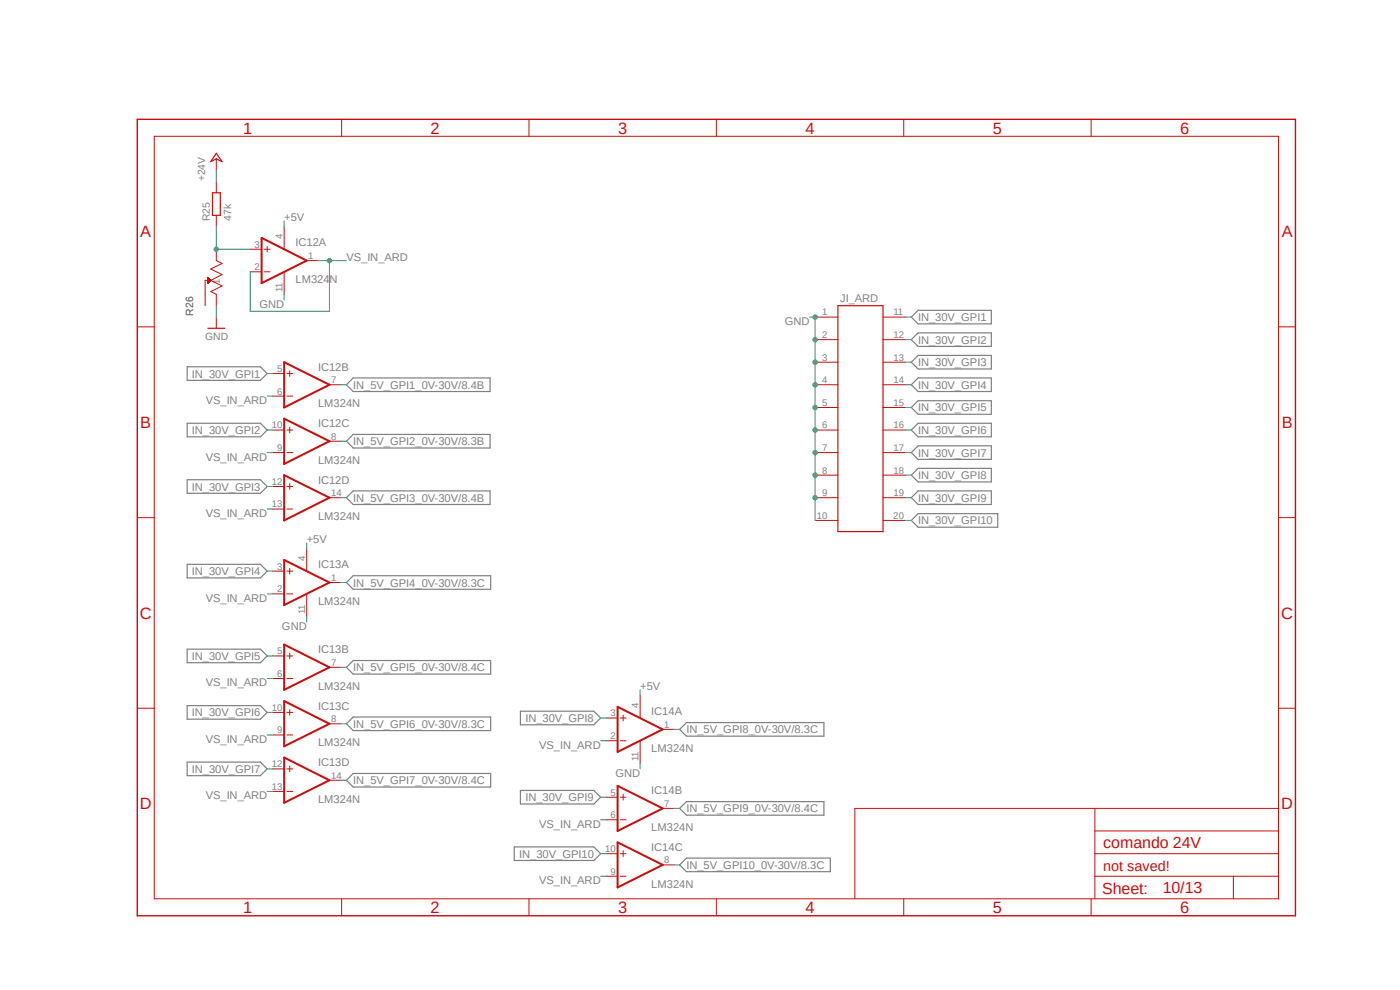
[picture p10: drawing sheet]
<svg xmlns="http://www.w3.org/2000/svg" width="297mm" height="210mm" viewBox="0 0 297 210" stroke-linecap="round" stroke-linejoin="round" font-family="sans-serif">
<path d="M28.6 25l246.6 169.8M275.2 25l-246.6 169.8" fill="none" stroke="#fff" stroke-width=".21"/>
<g fill="none" stroke="#808080" stroke-width=".25">
<path d="M39.7 77.8h15.5l1.5 1.4-1.5 1.5h-15.5zM193.3 67.3l1.5-1.5h15.5v2.9h-15.5zM193.3 72.1l1.5-1.5h15.5v2.9h-15.5zM193.3 76.8l1.5-1.4h15.5v2.9h-15.5zM39.7 89.8h15.5l1.5 1.4-1.5 1.5h-15.5zM73.5 93.6l1.4-1.4h29.1v2.8h-29.1zM74.9 80.2h29.1v2.9h-29.1l-1.4-1.5zM193.3 81.6l1.5-1.4h15.5v2.9h-15.5zM193.3 86.4l1.5-1.4h15.5v2.9h-15.5zM193.3 91.2l1.5-1.4h15.5v2.9h-15.5zM193.3 96l1.5-1.4h15.5v2.9h-15.5zM39.7 119.7h15.5l1.5 1.5-1.5 1.4h-15.5z"/>
<path d="M39.7 101.8h15.5l1.5 1.4-1.5 1.4h-15.5zM73.5 105.6l1.4-1.5h29.1v2.9h-29.1zM193.3 105.6l1.5-1.5h15.5v2.9h-15.5zM193.3 100.8l1.5-1.4h15.5v2.8h-15.5zM193.3 110.4l1.5-1.4h16.9v2.8h-16.9zM39.7 137.7h15.5l1.5 1.4-1.5 1.5h-15.5zM73.5 123.6l1.4-1.5h29.2v2.9h-29.2zM39.7 149.7h15.5l1.5 1.4-1.5 1.5h-15.5zM73.5 141.6l1.4-1.5h29.2v2.9h-29.2zM73.5 153.5l1.4-1.4h29.2v2.9h-29.2zM110.4 150.9h15.6l1.4 1.4-1.4 1.5h-15.6zM144.2 154.7l1.4-1.4h29.2v2.9h-29.2z"/>
<path d="M39.7 161.7h15.5l1.5 1.4-1.5 1.4h-15.5zM73.5 165.5l1.4-1.4h29.2v2.9h-29.2zM109.1 179.7h16.9l1.4 1.4-1.4 1.4h-16.9zM110.4 167.7h15.6l1.4 1.4-1.4 1.5h-15.6zM144.2 171.5l1.4-1.4h29.2v2.8h-29.2zM144.2 183.5l1.4-1.5h30.5v2.9h-30.5z"/>
</g>
<g fill="none" stroke="#c90d0c" stroke-width=".21">
<path d="M32.7 28.9h238.5v161.8h-238.5zM45.9 33.7v2.4M45.9 38.5v2.4M72.5 25.3v3.6M112.2 25.3v3.6M152 25.3v3.6M191.7 25.3v3.6M231.5 25.3v3.6M44.1 58.9l.6 .6M44.1 58.9v1.2M44.1 60h.1M44.1 59.9h.1"/>
<path d="M44.1 59.9h.2M44.1 59.8h.3M44.1 59.7h.3M44.1 59.6h.5M44.1 59.5h.6M44.1 59.4h.6M44.1 59.4h.5M44.1 59.3h.5M44.1 59.2l.4 .1M44.1 59.2h.3M44.1 59.1h.3M44.1 59l.2 .1"/>
<path d="M44.1 59h.1M44.1 58.9h.1M44.5 59.6l-.4 .1M44.7 59.5l2.4 1.2-2.4 1.1 1.2 .6v2.5M44.7 59.5h-1.2v5.4M44.7 59.5l-.6 .6M45.9 45.7v2.4M45.9 52.9v2.4l1.2 .6-2.4 1.2 2.4 1.2-2.4 1.2M53.1 52.9h2.4M53.1 57.7h2.4M56.1 52.9h1.2M56.1 57.7h1.2"/>
<path d="M56.7 52.3v1.2M60.3 48.1v4.8M60.3 57.7v4.7M65.1 55.3h2.4M29.1 69.3h3.6M44.1 60.1h.1M44.1 60l.1 .1M45.9 67.3v2.3M57.9 79.2h2.4M60.9 79.2h1.2M61.5 78.7v1.1M172.9 67.3h4.9"/>
<path d="M172.9 72.1h4.9M172.9 76.8h4.9M187.3 67.3h4.8M187.3 72.1h4.8M187.3 76.8h4.8M271.2 69.3h3.6M57.9 84h2.4M57.9 91.2h2.4M57.9 96h2.4M60.9 84h1.2M60.9 91.2h1.2M60.9 96h1.2"/>
<path d="M61.5 90.6v1.2M69.9 81.6h2.4M69.9 93.6h2.4M172.9 81.6h4.9M172.9 91.2h4.9M172.9 96h4.9M172.9 86.4h4.9M187.3 81.6h4.8M187.3 91.2h4.8M187.3 96h4.8M187.3 86.4h4.8M29.1 109.8h3.6"/>
<path d="M57.9 103.2h2.4M57.9 108h2.4M60.9 103.2h1.2M60.9 108h1.2M61.5 102.6v1.2M65.1 116.4v4.8M69.9 105.6h2.4M172.9 105.6h4.9M172.9 100.8h4.9M172.9 110.4h4.9M187.3 105.6h4.8M187.3 100.8h4.8"/>
<path d="M187.3 110.4h4.8M271.2 109.8h3.6M57.9 121.2h2.4M57.9 126h2.4M57.9 139.1h2.4M60.9 121.2h1.2M60.9 126h1.2M60.9 139.1h1.2M61.5 120.6v1.2M61.5 138.6v1.1M65.1 126v4.8M69.9 123.6h2.4"/>
<path d="M29.1 150.2h3.6M57.9 143.9h2.4M57.9 151.1h2.4M57.9 155.9h2.4M60.9 143.9h1.2M60.9 151.1h1.2M60.9 155.9h1.2M61.5 150.5v1.2M69.9 141.6h2.4M69.9 153.5h2.4M128.6 152.3h2.4M128.6 157.1h2.4"/>
<path d="M131.6 152.3h1.2M131.6 157.1h1.2M132.2 151.7v1.2M135.8 147.5v4.8M135.8 157.1v4.8M140.6 154.7h2.4M271.2 150.2h3.6M57.9 163.1h2.4M57.9 167.9h2.4M60.9 163.1h1.2M60.9 167.9h1.2M61.5 162.5v1.2"/>
<path d="M69.9 165.5h2.4M128.6 169.1h2.4M128.6 173.9h2.4M131.6 169.1h1.2M131.6 173.9h1.2M132.2 168.5v1.2M140.6 171.5h2.4M232.3 171.5v19.2M232.3 176.3h38.9M271.2 171.5h-89.8v19.2M72.5 190.7v3.6M112.2 190.7v3.6"/>
<path d="M128.6 185.9h2.4M128.6 181.1h2.4M131.6 185.9h1.2M131.6 181.1h1.2M132.2 180.5v1.2M140.6 183.5h2.4M152 190.7v3.6M191.7 190.7v3.6M231.5 190.7v3.6M232.3 185.9h38.9M232.3 181.1h38.9M261.7 185.9v4.8"/>
</g>
<path d="M29.1 25.3h245.7v169h-245.7z" fill="none" stroke="#c90d0c" stroke-width=".3"/>
<path d="M55.5 50.5l9.6 4.8-9.6 4.8zM60.3 76.8l9.6 4.8-9.6 4.8zM60.3 88.8l9.6 4.8-9.6 4.8zM60.3 100.8l9.6 4.8-9.6 4.8zM60.3 118.8l9.6 4.8-9.6 4.8zM60.3 136.7l9.6 4.9-9.6 4.7zM60.3 148.7l9.6 4.8-9.6 4.8zM131 149.9l9.6 4.8-9.6 4.8zM60.3 160.7l9.6 4.8-9.6 4.8zM131 166.7l9.6 4.8-9.6 4.8zM131 178.7l9.6 4.8-9.6 4.8z" fill="none" stroke="#c90d0c" stroke-width=".42"/>
<path d="M45.9 32.5l1.2 1.8-1.2-.6-1.2 .6zM45.1 40.9h1.6v4.8h-1.6zM44.1 69.6h3.6M177.8 64.9h9.5v47.9h-9.5z" fill="none" stroke="#c90d0c" stroke-width=".25"/>
<path d="M45.9 64.9v2.4M60.3 62.4v1.3M172.9 100.8v9.6M65.1 130.8v1.2M135.8 161.9v1.2" fill="none" stroke="#0dab76" stroke-width=".21"/>
<circle cx="172.9" cy="105.6" r=".46" fill="#0dab76"/>
<g fill="none" stroke="#0dab76" stroke-width=".21">
<path d="M172.9 96v4.8"/>
<circle cx="172.9" cy="105.6" r=".46"/>
</g>
<circle cx="172.9" cy="100.8" r=".46" fill="#0dab76"/>
<g fill="none" stroke="#0dab76" stroke-width=".21">
<path d="M172.9 67.3v28.7"/>
<circle cx="172.9" cy="100.8" r=".46"/>
</g>
<circle cx="172.9" cy="72.1" r=".46" fill="#0dab76"/>
<circle cx="172.9" cy="72.1" r=".46" fill="none" stroke="#0dab76" stroke-width=".21"/>
<circle cx="172.9" cy="76.8" r=".46" fill="#0dab76"/>
<circle cx="172.9" cy="76.8" r=".46" fill="none" stroke="#0dab76" stroke-width=".21"/>
<circle cx="172.9" cy="81.6" r=".46" fill="#0dab76"/>
<circle cx="172.9" cy="81.6" r=".46" fill="none" stroke="#0dab76" stroke-width=".21"/>
<circle cx="172.9" cy="86.4" r=".46" fill="#0dab76"/>
<circle cx="172.9" cy="86.4" r=".46" fill="none" stroke="#0dab76" stroke-width=".21"/>
<circle cx="172.9" cy="91.2" r=".46" fill="#0dab76"/>
<circle cx="172.9" cy="91.2" r=".46" fill="none" stroke="#0dab76" stroke-width=".21"/>
<circle cx="172.9" cy="96" r=".46" fill="#0dab76"/>
<g fill="none" stroke="#0dab76" stroke-width=".21">
<path d="M171.7 67.3h1.2"/>
<circle cx="172.9" cy="96" r=".46"/>
</g>
<circle cx="172.9" cy="67.3" r=".46" fill="#0dab76"/>
<g fill="none" stroke="#0dab76" stroke-width=".21">
<path d="M45.9 36.1v2.4M45.9 48.1v4.8"/>
<circle cx="172.9" cy="67.3" r=".46"/>
</g>
<circle cx="45.9" cy="52.9" r=".46" fill="#0dab76"/>
<g fill="none" stroke="#0dab76" stroke-width=".21">
<path d="M45.9 52.9h7.2M67.5 55.3h6M69.9 55.3v10.7h-16.8v-8.3"/>
<circle cx="45.9" cy="52.9" r=".46"/>
</g>
<circle cx="69.9" cy="55.3" r=".46" fill="#0dab76"/>
<g fill="none" stroke="#0dab76" stroke-width=".21">
<path d="M60.3 46.9v1.2M56.7 79.2h1.2M192.1 67.3h1.2M192.1 72.1h1.2M192.1 76.8h1.2M56.7 84h1.2M56.7 96h1.2M56.7 91.2h1.2M72.3 81.6h1.2M72.3 93.6h1.2M192.1 96h1.2M192.1 81.6h1.2"/>
<path d="M192.1 91.2h1.2M192.1 86.4h1.2M56.7 108h1.2M56.7 103.2h1.2M65.1 115.2v1.2M72.3 105.6h1.2M192.1 100.8h1.2M192.1 105.6h1.2M192.1 110.4h1.2M56.7 126h1.2M56.7 121.2h1.2M56.7 139.1h1.2"/>
<path d="M72.3 123.6h1.2M56.7 143.9h1.2M56.7 155.9h1.2M56.7 151.1h1.2M72.3 153.5h1.2M72.3 141.6h1.2M127.4 157.1h1.2M127.4 152.3h1.2M135.8 146.3v1.2M143 154.7h1.2M56.7 167.9h1.2M56.7 163.1h1.2"/>
<path d="M72.3 165.5h1.2M127.4 173.9h1.2M127.4 169.1h1.2M143 171.5h1.2M127.4 185.9h1.2M127.4 181.1h1.2M143 183.5h1.2"/>
<circle cx="69.9" cy="55.3" r=".46"/>
</g>
<g font-size="3.5" fill="#c90d0c">
<text x="51.6" y="28.3">1</text>
<text x="91.4" y="28.3">2</text>
<text x="131.1" y="28.3">3</text>
<text x="170.9" y="28.3">4</text>
<text x="210.7" y="28.3">5</text>
<text x="250.4" y="28.3">6</text>
<text x="29.8" y="50.4">A</text>
<text x="271.9" y="50.4">A</text>
<text x="29.8" y="90.8">B</text>
<text x="271.9" y="90.8">B</text>
<text x="29.7" y="131.2">C</text>
<text x="271.8" y="131.2">C</text>
<text x="29.7" y="171.7">D</text>
<text x="271.8" y="171.7">D</text>
<text x="51.6" y="193.7">1</text>
<text x="91.4" y="193.7">2</text>
<text x="131.1" y="193.7">3</text>
<text x="170.9" y="193.7">4</text>
<text x="210.7" y="193.7">5</text>
<text x="250.4" y="193.7">6</text>
</g>
<g font-size="3.4" fill="#c90d0c">
<text x="234.1" y="179.9">comando 24V</text>
<text x="233.9" y="189.6">Sheet:</text>
<text x="246.7" y="189.5">10/13</text>
</g>
<text font-size="3" fill="#c90d0c" x="234.1" y="184.7">not saved!</text>
<g font-size="2.4" fill="#808080">
<text x="60.3" y="46.9">+5V</text>
<text x="62.7" y="52.3">IC12A</text>
<text x="73.5" y="55.3">VS_IN_ARD</text>
<text x="55" y="65.4">GND</text>
<text x="62.7" y="60.1">LM324N</text>
<text x="178.2" y="64.1">JI_ARD</text>
<text x="166.5" y="69">GND</text>
<text x="194.8" y="68.1">IN_30V_GPI1</text>
<text x="194.8" y="72.9">IN_30V_GPI2</text>
<text x="194.8" y="77.7">IN_30V_GPI3</text>
<text x="40.7" y="80.1">IN_30V_GPI1</text>
<text x="67.5" y="78.7">IC12B</text>
<text x="74.9" y="82.5">IN_5V_GPI1_0V-30V/8.4B</text>
<text x="194.8" y="82.5">IN_30V_GPI4</text>
<text x="43.6" y="85.7">VS_IN_ARD</text>
<text x="67.5" y="86.4">LM324N</text>
<text x="194.8" y="87.2">IN_30V_GPI5</text>
<text x="40.7" y="92.1">IN_30V_GPI2</text>
<text x="67.5" y="90.6">IC12C</text>
<text x="74.9" y="94.4">IN_5V_GPI2_0V-30V/8.3B</text>
<text x="194.8" y="92.1">IN_30V_GPI6</text>
<text x="43.6" y="97.7">VS_IN_ARD</text>
<text x="67.5" y="98.4">LM324N</text>
<text x="194.8" y="101.6">IN_30V_GPI8</text>
<text x="194.8" y="96.9">IN_30V_GPI7</text>
<text x="40.7" y="104.1">IN_30V_GPI3</text>
<text x="67.5" y="102.6">IC12D</text>
<text x="74.9" y="106.4">IN_5V_GPI3_0V-30V/8.4B</text>
<text x="194.8" y="106.4">IN_30V_GPI9</text>
<text x="43.6" y="109.7">VS_IN_ARD</text>
<text x="67.5" y="110.4">LM324N</text>
<text x="194.8" y="111.3">IN_30V_GPI10</text>
<text x="65.1" y="115.2">+5V</text>
<text x="40.7" y="122">IN_30V_GPI4</text>
<text x="67.5" y="120.6">IC13A</text>
<text x="74.9" y="124.4">IN_5V_GPI4_0V-30V/8.3C</text>
<text x="43.6" y="127.7">VS_IN_ARD</text>
<text x="67.5" y="128.4">LM324N</text>
<text x="59.8" y="133.6">GND</text>
<text x="40.7" y="140">IN_30V_GPI5</text>
<text x="67.5" y="138.6">IC13B</text>
<text x="74.9" y="142.4">IN_5V_GPI5_0V-30V/8.4C</text>
<text x="43.6" y="145.6">VS_IN_ARD</text>
<text x="67.5" y="146.3">LM324N</text>
<text x="135.8" y="146.3">+5V</text>
<text x="40.7" y="152">IN_30V_GPI6</text>
<text x="67.5" y="150.5">IC13C</text>
<text x="74.9" y="154.3">IN_5V_GPI6_0V-30V/8.3C</text>
<text x="111.5" y="153.2">IN_30V_GPI8</text>
<text x="138.2" y="151.7">IC14A</text>
<text x="145.6" y="155.6">IN_5V_GPI8_0V-30V/8.3C</text>
<text x="43.6" y="157.6">VS_IN_ARD</text>
<text x="67.5" y="158.3">LM324N</text>
<text x="114.4" y="158.8">VS_IN_ARD</text>
<text x="138.2" y="159.5">LM324N</text>
<text x="40.7" y="164">IN_30V_GPI7</text>
<text x="67.5" y="162.5">IC13D</text>
<text x="74.9" y="166.4">IN_5V_GPI7_0V-30V/8.4C</text>
<text x="130.6" y="164.8">GND</text>
<text x="43.6" y="169.6">VS_IN_ARD</text>
<text x="67.5" y="170.3">LM324N</text>
<text x="111.5" y="170">IN_30V_GPI9</text>
<text x="138.2" y="168.5">IC14B</text>
<text x="145.6" y="172.3">IN_5V_GPI9_0V-30V/8.4C</text>
<text x="114.4" y="175.6">VS_IN_ARD</text>
<text x="138.2" y="176.3">LM324N</text>
<text x="110.2" y="182">IN_30V_GPI10</text>
<text x="138.2" y="180.5">IC14C</text>
<text x="145.6" y="184.3">IN_5V_GPI10_0V-30V/8.3C</text>
<text x="114.4" y="187.6">VS_IN_ARD</text>
<text x="138.2" y="188.3">LM324N</text>
</g>
<g font-size="2.2" fill="#808080">
<text x="43.5" y="38.5" transform="rotate(-90 43.5 38.5)">+24V</text>
<text x="44.5" y="46.9" transform="rotate(-90 44.5 46.9)">R25</text>
<text x="49" y="46.9" transform="rotate(-90 49 46.9)">47k</text>
<text x="41" y="66.9" transform="rotate(-90 41 66.9)">R26</text>
<text x="43.5" y="72.1">GND</text>
</g>
<g font-size="2" fill="#808080">
<text x="54" y="52.5">3</text>
<text x="59.9" y="50.7" transform="rotate(-90 59.9 50.7)">4</text>
<text x="54" y="57.3">2</text>
<text x="65.4" y="54.9">1</text>
<text x="46.6" y="60.2" transform="rotate(-90 46.6 60.2)">1</text>
<text x="59.9" y="62" transform="rotate(-90 59.9 62)">11</text>
<text x="174.4" y="66.9">1</text>
<text x="174.4" y="71.7">2</text>
<text x="189.5" y="66.9">11</text>
<text x="189.5" y="71.7">12</text>
<text x="174.4" y="76.5">3</text>
<text x="189.5" y="76.5">13</text>
<text x="58.8" y="83.7">6</text>
<text x="58.8" y="78.9">5</text>
<text x="70.2" y="81.3">7</text>
<text x="174.4" y="81.3">4</text>
<text x="189.5" y="81.3">14</text>
<text x="174.4" y="86.1">5</text>
<text x="189.5" y="86.1">15</text>
<text x="57.7" y="90.9">10</text>
<text x="58.8" y="95.7">9</text>
<text x="70.2" y="93.3">8</text>
<text x="174.4" y="90.9">6</text>
<text x="174.4" y="95.7">7</text>
<text x="189.5" y="90.9">16</text>
<text x="189.5" y="95.7">17</text>
<text x="174.4" y="100.5">8</text>
<text x="189.5" y="100.5">18</text>
<text x="57.7" y="107.7">13</text>
<text x="57.7" y="102.9">12</text>
<text x="70.2" y="105.3">14</text>
<text x="174.4" y="105.3">9</text>
<text x="189.5" y="105.3">19</text>
<text x="173.3" y="110.1">10</text>
<text x="189.5" y="110.1">20</text>
<text x="64.7" y="119" transform="rotate(-90 64.7 119)">4</text>
<text x="58.8" y="125.6">2</text>
<text x="58.8" y="120.9">3</text>
<text x="70.2" y="123.2">1</text>
<text x="64.7" y="130.3" transform="rotate(-90 64.7 130.3)">11</text>
<text x="58.8" y="143.6">6</text>
<text x="58.8" y="138.8">5</text>
<text x="70.2" y="141.2">7</text>
<text x="57.7" y="150.8">10</text>
<text x="58.8" y="155.6">9</text>
<text x="70.2" y="153.2">8</text>
<text x="129.5" y="152">3</text>
<text x="135.5" y="150.1" transform="rotate(-90 135.5 150.1)">4</text>
<text x="140.9" y="154.4">1</text>
<text x="129.5" y="156.8">2</text>
<text x="135.5" y="161.5" transform="rotate(-90 135.5 161.5)">11</text>
<text x="57.7" y="167.6">13</text>
<text x="57.7" y="162.8">12</text>
<text x="70.2" y="165.2">14</text>
<text x="129.5" y="173.6">6</text>
<text x="129.5" y="168.8">5</text>
<text x="140.9" y="171.2">7</text>
<text x="128.4" y="180.8">10</text>
<text x="129.5" y="185.5">9</text>
<text x="140.9" y="183.1">8</text>
</g>
</svg>
